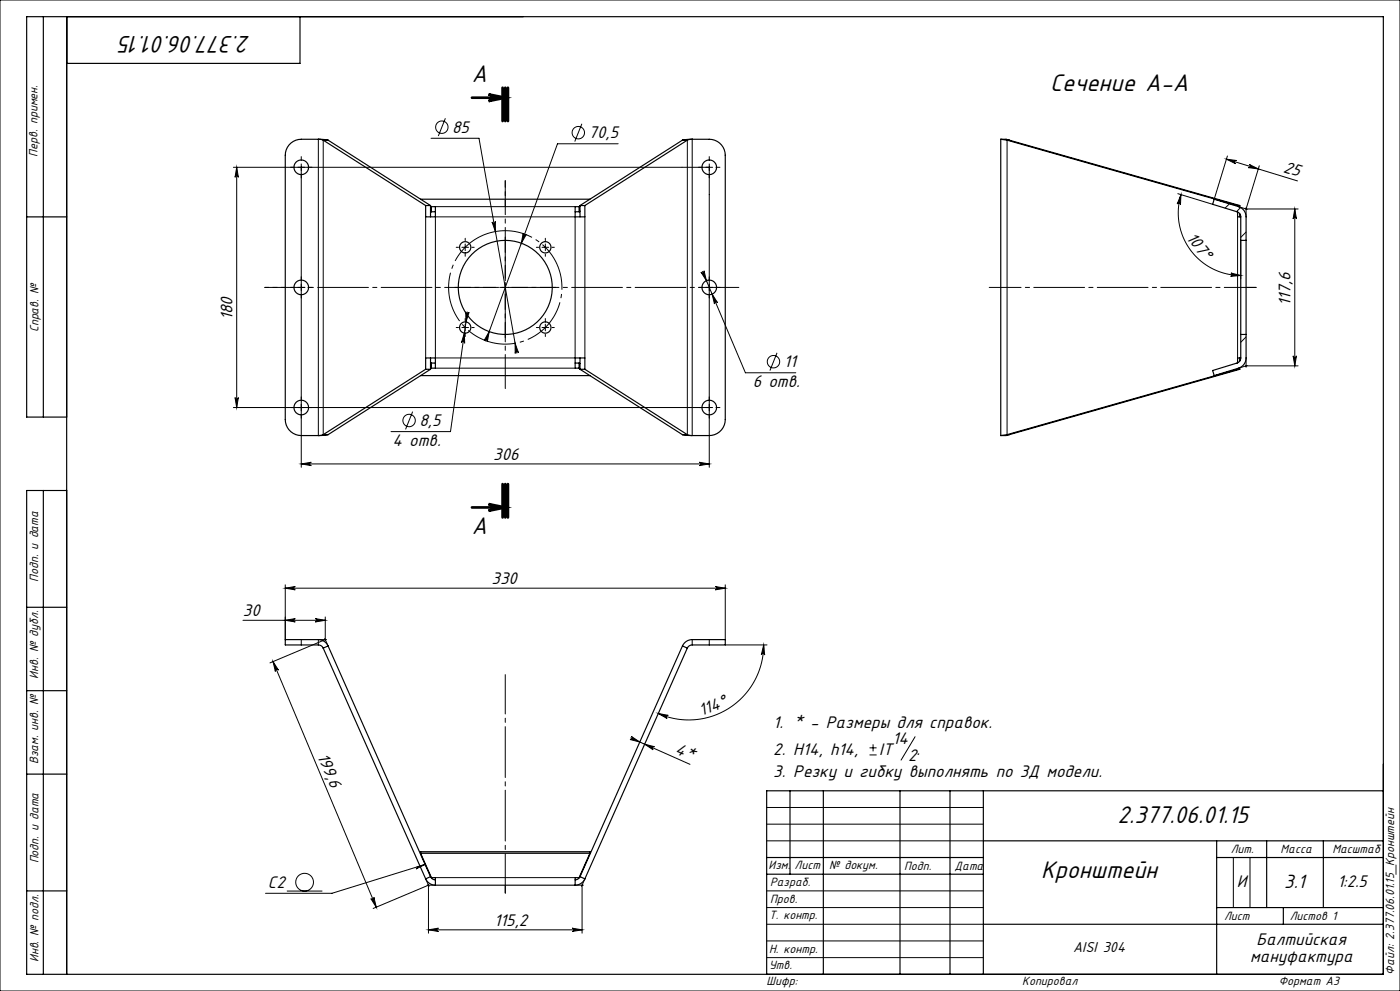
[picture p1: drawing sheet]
<svg xmlns="http://www.w3.org/2000/svg" width="420mm" height="297mm" viewBox="0 0 420 297" stroke-linecap="round" stroke-linejoin="round" font-family="sans-serif">
<g fill="none" stroke="#000" stroke-width=".3">
<path d="M0 0h420v297h-420zM133.6 35.5l-2.1 5.3M174.6 37.1l-2.2 5.3M71 50.1v72M71 50.1l.5 3a.5 .5 0 0 0-.5-.4 .5 .5 0 0 0-.5 .4zM90.4 49.1v90.9M95.5 41.7v88.8M97 42v88.3M129.3 41.4h14.4l11.4 64.4M185.4 43.1h-18.2l-21.5 59.1M206.2 42v88.3M207.7 41.7v88.8"/>
<path d="M212.8 49.1v90.9M213.8 50.1h-143.8M302.1 42v88.3M353.3 58l10.5 3.2M354.3 58.3l-.2 3.1a.5 .5 0 0 0-.4-.6 .5 .5 0 0 0-.5 .4zM354.3 58.3a18.7 18.7 0 0 0 17.9 24.3M367.9 47.7l21.3 6.5M367.9 47.7l3 .4a.5 .5 0 0 0-.6 .3 .5 .5 0 0 0 .4 .7zM368.2 46.7l-3.9 13M374.8 49.3l2.7 1.3-3-.4a.5 .5 0 0 0 .6-.3 .5 .5 0 0 0-.3-.6zM377.8 49.7l-4 12.9h15.6M127.7 65v42.3"/>
<path d="M130.6 65h41.9v42.3h-41.9zM130.6 61.9h41.9M138.6 74.1h2M139.6 73.1v2M147.6 66.5a.5 .5 0 0 0 .6 .4 .5 .5 0 0 0 .4-.5v3zM157 69.9a.5 .5 0 0 0 .3 .6 .5 .5 0 0 0 .6-.3l-1.5 2.7zM162.6 74.1h2M163.6 73.1v2M175.5 65v42.3M368.8 61.1l-1.3 1.3M371.3 65v42.3M371.6 61.9l2.6 .8"/>
<path d="M372.2 62.2l-1.2 1.2M372.2 72v11.6M373.8 69.5l-1.6 1.6M373.8 62.2v2.8M388.4 62.6l.5 3a.5 .5 0 0 0-.5-.4 .5 .5 0 0 0-.5 .4zM388.4 62.6v47M89.4 86.1h2M138.6 98.2h2M139.3 99.8l.1 3.1a.5 .5 0 0 0-.4-.6 .5 .5 0 0 0-.6 .4zM139.6 97.2v2M139.7 93.4a.5 .5 0 0 0 .5 .6 .5 .5 0 0 0 .5-.4l-.9 2.9zM140.2 93.5l-5.1 35.8h-17.8"/>
<path d="M146.8 99.4l-.6 3a.5 .5 0 0 0-.3-.6 .5 .5 0 0 0-.6 .2zM150.6 86.1h2M151.6 85.1v2M162.6 98.2h2M163.6 97.2v2M210.3 81.5a.5 .5 0 0 0 .6 .3 .5 .5 0 0 0 .3-.6l.7 2.9zM210.8 81.3l12.8 30.4h15.1M211.8 86.1h2M213.6 88.2l1.7 2.5a.5 .5 0 0 0-.7-.2 .5 .5 0 0 0-.3 .6zM369.3 81.8l2.9 .8-3 .2a.5 .5 0 0 0 .5-.4 .5 .5 0 0 0-.4-.6zM70.5 119.1a.5 .5 0 0 0 .5 .5 .5 .5 0 0 0 .5-.5l-.5 3zM130.6 110.3h41.9"/>
<path d="M154.5 102.9l1 2.8a.5 .5 0 0 0-.5-.3 .5 .5 0 0 0-.4 .5zM233.1 105.7l-2.1 5.4M373.8 101l-1.6 1.6M373.8 107.3v2.7M373.8 109.6h15.6M374.2 109.5l-2.6 .8M387.9 106.6a.5 .5 0 0 0 .5 .5 .5 .5 0 0 0 .5-.5l-.5 3zM90.4 139h122.4M90.4 139l3-.5a.5 .5 0 0 0-.5 .5 .5 .5 0 0 0 .5 .5zM123.8 123.4l-2.1 5.3M209.8 138.5l3 .5-3 .5a.5 .5 0 0 0 .5-.5 .5 .5 0 0 0-.5-.5zM213.8 122.1h-143.8"/>
<path d="M85.6 176.3l3-.5a.5 .5 0 0 0-.5 .5 .5 .5 0 0 0 .5 .5zM85.6 175.3v16.4M85.6 176.3h132M214.6 175.8l3 .5-3 .5a.5 .5 0 0 0 .5-.5 .5 .5 0 0 0-.5-.5zM217.6 175.3v16.4M72.9 185.9h24.7M81.9 198.3l31 73.6M81.9 198.3l1.6 2.5a.5 .5 0 0 0-.6-.2 .5 .5 0 0 0-.3 .6zM85.6 185.9l3-.5a.5 .5 0 0 0-.5 .5 .5 .5 0 0 0 .5 .5zM90.4 191.7v1.6M94.6 185.4l3 .5-3 .5a.5 .5 0 0 0 .5-.5 .5 .5 0 0 0-.5-.5zM97.4 191.3l1 2.3"/>
<path d="M97.6 184.9v6.8l-16.6 7M98 191.7h-2.5v1.6M207.7 191.7v1.6M212.8 191.7v1.6M217.6 193.3h12.5M229.1 193.3l.3 3a.5 .5 0 0 0-.5-.5 .5 .5 0 0 0-.5 .4zM229.1 193.3a22.5 22.5 0 0 1-31.6 20.5M197.5 213.8l3 .6a.5 .5 0 0 0-.6 .3 .5 .5 0 0 0 .2 .6zM189.2 221.2l17.8 7.9M189.4 220.7l2.5 1.7-2.9-.8a.5 .5 0 0 0 .6-.2 .5 .5 0 0 0-.2-.7zM193.4 223l2.9 .8a.5 .5 0 0 0-.6 .3 .5 .5 0 0 0 .2 .6zM260.9 226.3h2.1"/>
<path d="M260.9 224.1h2.1M261.9 223.1v2.1M274.5 220.8l-4.2 7M125.1 259.8l2.4-.7-2.7 1.3zM127.5 259.1l-27.9 8.6h-20M230 242h65M230 247h65M230 252h65M370 257v15M375 257v15M86.1 267.1h10.6M111.2 269.3a.5 .5 0 0 0 .7 .3 .5 .5 0 0 0 .3-.7l.7 3z"/>
<path d="M112 272.3l16.5-7v14.4M127.7 263.4l1 2.3M128.1 265.3h2.5M128.5 278.7l3-.5a.5 .5 0 0 0-.4 .5 .5 .5 0 0 0 .4 .5zM128.5 278.7h46.1M130.6 263h41.9M171.6 278.2l3 .5-3 .5a.5 .5 0 0 0 .5-.5 .5 .5 0 0 0-.5-.5zM172.5 265.3h2.5M174.6 265.3v14.4M175.5 263.4l-1 2.3M230 277h65M230 272h65"/>
<path d="M230 267h65M230 287h65M230 282h65"/>
<circle cx="132.6" cy="38.1" r="1.86"/>
<circle cx="173.5" cy="39.8" r="1.86"/>
<circle cx="232" cy="108.4" r="1.86"/>
<circle cx="122.7" cy="126" r="1.86"/>
<circle cx="91.4" cy="264.4" r="2.66"/>
</g>
<path d="M146.6 28.3l5 1-5 1a1 1 0 0 0 .9-1 1 1 0 0 0-.9-1zM146.6 151.1l5 1-5 1a1 1 0 0 0 .9-1 1 1 0 0 0-.9-1z" fill="none" stroke="#000" stroke-width=".8" stroke-linecap="butt"/>
<path d="M146.6 69.9a17 17 0 0 0-6.9 28.4 17 17 0 0 0 28.3-7.6 17 17 0 0 0-20.3-21.1l-1.1 .3" fill="none" stroke="#000" stroke-width=".3" stroke-dasharray="15.2 1.3 1.3 1.3" stroke-dashoffset="1.8" stroke-linecap="butt"/>
<g fill="none" stroke="#000" stroke-width=".3" stroke-dasharray="15.2 1.3 1.3 1.3">
<path d="M88.4 50.1h-1.2M90.4 52.1v1.2M90.4 48.1v-1.2M92.4 50.1h1.2M210.8 50.1h-1.2M212.8 52.1v1.2M212.8 48.1v-1.2M214.8 50.1h1.2M137.6 74.1h-.7M139.6 76.1v.7M139.6 72.1v-.7M141.6 74.1h.7"/>
<path d="M161.6 74.1h-.7M163.6 76.1v.7M163.6 72.1v-.7M165.6 74.1h.7M88.4 86.1h-1.2M90.4 88.1v1.2M90.4 84.1v-1.2M92.4 86.1h1.2M137.6 98.2h-.7M139.6 96.2v-.7M141.6 98.2h.7M161.6 98.2h-.7"/>
<path d="M163.6 96.2v-.7M165.6 98.2h.7M210.8 86.1h-1.2M212.8 88.1v1.2M212.8 84.1v-1.2M214.8 86.1h1.2M373.8 86.1h3M139.6 100.2v.7M163.6 100.2v.7M88.4 122.1h-1.2M90.4 124.1v1.2M90.4 120.1v-1.2"/>
<path d="M92.4 122.1h1.2M210.8 122.1h-1.2M212.8 124.1v1.2M212.8 120.1v-1.2M214.8 122.1h1.2M151.6 265.3v2.4"/>
</g>
<path d="M149.6 86.1h-13.1M151.6 88.1v13.1M151.6 84.1v-13.1M153.6 86.1h13.1" fill="none" stroke="#000" stroke-width=".3" stroke-dasharray="15.2 1.3 1.3 1.3" stroke-dashoffset="10.6"/>
<path d="M141.6 29.3h10M150.8 26.3v10M151.6 26.3v10M152.4 26.3v10M141.6 152.1h10M150.8 145.1v10M151.6 145.1v10M152.4 145.1v10z" fill="none" stroke="#000" stroke-width=".8"/>
<path d="M85.6 86.1h-6.2" fill="none" stroke="#000" stroke-width=".3" stroke-dasharray="15.2 1.3 1.3 1.3" stroke-dashoffset="14.1"/>
<path d="M79.4 86.1h142.3" fill="none" stroke="#000" stroke-width=".3" stroke-dasharray="15.2 1.3 1.3 1.3" stroke-dashoffset="3.2"/>
<path d="M151.6 61.9v-7.8" fill="none" stroke="#000" stroke-width=".3" stroke-dasharray="15.2 1.3 1.3 1.3" stroke-dashoffset="13.3"/>
<path d="M151.6 54.1v62.4" fill="none" stroke="#000" stroke-width=".3" stroke-dasharray="15.2 1.3 1.3 1.3" stroke-dashoffset="5"/>
<path d="M151.6 267.7v-65.5" fill="none" stroke="#000" stroke-width=".3" stroke-dasharray="15.2 1.3 1.3 1.3" stroke-dashoffset="3.4"/>
<path d="M376.8 86.1h-80" fill="none" stroke="#000" stroke-width=".3" stroke-dasharray="15.2 1.3 1.3 1.3" stroke-dashoffset="5.7"/>
<g fill="none" stroke="#000" stroke-width=".35">
<path d="M13 5v120M20 5v287M90 5v14h-70M95.5 41.7l1.5 .3M95.5 41.7h-5.1a4.8 4.8 0 0 0-4.8 4.8v79.2a4.8 4.8 0 0 0 4.8 4.8h5.1M95.5 41.7l2.9 .3M97 42l30.7 19.6M97 42h1.4M98.4 42l30.8 19.6M126.2 59.7h50.8M204.7 42l3-.3-1.5 .3M204.7 42h1.5"/>
<path d="M204.7 42l-30.7 19.6M206.2 42l-30.7 19.6M207.6 41.7h5.2a4.8 4.8 0 0 1 4.8 4.8v79.2a4.8 4.8 0 0 1-4.8 4.8h-5.1M300.2 41.7l1.9 .3M300.2 41.7h1.6l1 .3M300.2 41.7v88.8M302.1 42h.7M302.1 42l69.2 19.6M302.8 42l69.1 19.6M8 65h12M127.7 61.6v3.4h2.9v-3.1h-1.2M129.2 61.6h-1.5"/>
<path d="M129.2 61.6v3.4M129.2 63.3l.2 .2M129.2 61.7l.2 .2M129.4 61.9v1.6M129.4 63.5h1.2M172.5 63.5h1.2M173.7 61.9v1.6M174 61.6v3.4M174 61.6h1.5M174 63.3l-.3 .2M174 61.7l-.3 .2M175.5 61.6v3.4h-3v-3.1h1.2"/>
<path d="M371.3 63.5v1.5h.9M371.3 61.6h.6M371.3 61.6v.2M371.9 61.6v.5M371.9 64.1v.9M372.2 72v28.2M372.2 65a1.6 1.6 0 0 0-1.1-1.5l-7.3-2.3 .5-1.5 7.3 2.2a3.2 3.2 0 0 1 2.2 3.1v7M372.2 72h1.6M372.2 65v7M373.8 72v28.2M126.2 112.6h50.8M127.7 110.7l-30.7 19.6"/>
<path d="M127.7 110.7h1.5M129.2 107.3v3.4M129.2 110.7l-30.8 19.6M129.4 110.3h1.2v-3h-2.9v3.4M129.4 108.8h1.2M129.4 108.8l-.2 .2M129.4 108.8v1.5M129.4 110.3l-.2 .2M172.5 108.8h1.2M173.7 110.3h-1.2v-3h3v3.4M173.7 108.8v1.5M173.7 108.8l.3 .2"/>
<path d="M173.7 110.3l.3 .2M174 110.7h1.5M174 107.3v3.4M174 110.7l30.7 19.6M175.5 110.7l30.7 19.6M371.3 110.7h.6M371.3 110.7l-69.2 19.6M371.3 110.4v.3M371.9 110.7l-69.1 19.6M371.9 107.3v.9M371.9 110.2v.5M372.2 107.3h-.9v1.4"/>
<path d="M372.2 100.2h1.6M372.2 100.2v7.1M373.8 100.2v7.1a3.2 3.2 0 0 1-2.2 3l-7.3 2.3-.5-1.6 7.3-2.2a1.6 1.6 0 0 0 1.1-1.5M20 125h-12v-120h407v287h-407v-145h12M97 130.3l-1.5 .2M97 130.3h1.4M98.4 130.3l-2.9 .2M204.7 130.3l3 .2M204.7 130.3h1.5M206.2 130.3l1.5 .2M302.1 130.3l-1.9 .2M302.1 130.3h.7"/>
<path d="M302.8 130.3l-1 .2h-1.6M13 147v145M8 182h12M97 194.2l30.7 69.2M98.4 193.6a3.2 3.2 0 0 0-2.9-1.9h-9.9v1.6h9.9l.9 .2 .6 .7M98.4 193.6l30.8 69.1M98.4 193.6l-1.4 .6M204.7 193.6a3.2 3.2 0 0 1 3-1.9h9.9v1.6h-9.9l-.9 .2-.6 .7M204.7 193.6l-30.7 69.1M204.7 193.6l1.5 .6M206.2 194.2l-30.7 69.2M8 207h12"/>
<path d="M8 232h12M237 237v25M247 237v55M270 237v55M285 237v55M295 237v55M415 237h-185v55M126.2 255.7l3.2 7.3h1.2v2.3M126.2 255.7h50.8M126.2 255.7v-.4h50.8v.4M177 255.7l-3.3 7.3h-1.2v2.3M230 257h65"/>
<path d="M295 252h120M365 252v40M365 257h50M380 252v20M397 252v20M8 267h12M127.7 263.4a3.2 3.2 0 0 0 2.9 1.9M129.2 262.7a1.6 1.6 0 0 0 1.4 1M129.2 262.7l-1.5 .7M130.6 265.3h41.9M174 262.7a1.6 1.6 0 0 1-1.5 1M174 262.7l1.5 .7"/>
<path d="M175.5 263.4a3.2 3.2 0 0 1-3 1.9M230 262h65M295 277h120M365 272h50M385 272v5"/>
<circle cx="90.4" cy="50.1" r="2.2"/>
<circle cx="212.8" cy="50.1" r="2.2"/>
<circle cx="139.6" cy="74.1" r="1.7"/>
<circle cx="163.6" cy="74.1" r="1.7"/>
<circle cx="90.4" cy="86.1" r="2.2"/>
<circle cx="139.6" cy="98.2" r="1.7"/>
<circle cx="151.6" cy="86.1" r="14.1"/>
<circle cx="163.6" cy="98.2" r="1.7"/>
<circle cx="212.8" cy="86.1" r="2.2"/>
<circle cx="90.4" cy="122.1" r="2.2"/>
<circle cx="212.8" cy="122.1" r="2.2"/>
</g>
<g fill="#000">
<path d="M125.1 259.8l2.4-.7-2.7 1.3z"/>
<path d="M146.6 28.3l5 1-5 1a1 1 0 0 0 .9-1 1 1 0 0 0-.9-1zM146.6 151.1l5 1-5 1a1 1 0 0 0 .9-1 1 1 0 0 0-.9-1z"/>
<path d="M71 50.1l.5 3a.5 .5 0 0 0-.5-.4 .5 .5 0 0 0-.5 .4zM70.5 119.1a.5 .5 0 0 0 .5 .5 .5 .5 0 0 0 .5-.5l-.5 3z"/>
<path d="M374.8 49.3l2.7 1.3-3-.4a.5 .5 0 0 0 .6-.3 .5 .5 0 0 0-.3-.6zM367.9 47.7l3 .4a.5 .5 0 0 0-.6 .3 .5 .5 0 0 0 .4 .7z"/>
<path d="M354.3 58.3l-.2 3.1a.5 .5 0 0 0-.4-.6 .5 .5 0 0 0-.5 .4zM369.3 81.8l2.9 .8-3 .2a.5 .5 0 0 0 .5-.4 .5 .5 0 0 0-.4-.6z"/>
<path d="M388.4 62.6l.5 3a.5 .5 0 0 0-.5-.4 .5 .5 0 0 0-.5 .4zM387.9 106.6a.5 .5 0 0 0 .5 .5 .5 .5 0 0 0 .5-.5l-.5 3z"/>
<path d="M146.8 99.4l-1.5 2.6a.5 .5 0 0 1 .6-.2 .5 .5 0 0 1 .3 .6zM157 69.9l-.6 3 1.5-2.7a.5 .5 0 0 1-.6 .3 .5 .5 0 0 1-.3-.6zM139.7 93.4l.1 3.1 .9-2.9a.5 .5 0 0 1-.5 .4 .5 .5 0 0 1-.5-.6zM139.3 99.8l-.9 2.9a.5 .5 0 0 1 .6-.4 .5 .5 0 0 1 .4 .6zM210.3 81.5l1.6 2.6-.7-2.9a.5 .5 0 0 1-.3 .6 .5 .5 0 0 1-.6-.3zM213.6 88.2l.7 2.9a.5 .5 0 0 1 .3-.6 .5 .5 0 0 1 .7 .2z"/>
<path d="M90.4 139l3-.5a.5 .5 0 0 0-.5 .5 .5 .5 0 0 0 .5 .5zM209.8 138.5l3 .5-3 .5a.5 .5 0 0 0 .5-.5 .5 .5 0 0 0-.5-.5zM154.5 102.9l.1 3a.5 .5 0 0 1 .4-.5 .5 .5 0 0 1 .5 .3zM147.6 66.5l1 2.9v-3a.5 .5 0 0 1-.4 .5 .5 .5 0 0 1-.6-.4z"/>
<path d="M85.6 176.3l3-.5a.5 .5 0 0 0-.5 .5 .5 .5 0 0 0 .5 .5zM214.6 175.8l3 .5-3 .5a.5 .5 0 0 0 .5-.5 .5 .5 0 0 0-.5-.5z"/>
<path d="M94.6 185.4l3 .5-3 .5a.5 .5 0 0 0 .5-.5 .5 .5 0 0 0-.5-.5zM85.6 185.9l3-.5a.5 .5 0 0 0-.5 .5 .5 .5 0 0 0 .5 .5z"/>
<path d="M81.9 198.3l1.6 2.5a.5 .5 0 0 0-.6-.2 .5 .5 0 0 0-.3 .6zM111.2 269.3a.5 .5 0 0 0 .7 .3 .5 .5 0 0 0 .3-.7l.7 3z"/>
<path d="M197.5 213.8l3 .6a.5 .5 0 0 0-.6 .3 .5 .5 0 0 0 .2 .6zM229.1 193.3l.3 3a.5 .5 0 0 0-.5-.5 .5 .5 0 0 0-.5 .4z"/>
<path d="M189.4 220.7l2.5 1.7-2.9-.8a.5 .5 0 0 0 .6-.2 .5 .5 0 0 0-.2-.7zM193.4 223l2.9 .8a.5 .5 0 0 0-.6 .3 .5 .5 0 0 0 .2 .6z"/>
<path d="M128.5 278.7l3-.5a.5 .5 0 0 0-.4 .5 .5 .5 0 0 0 .4 .5zM171.6 278.2l3 .5-3 .5a.5 .5 0 0 0 .5-.5 .5 .5 0 0 0-.5-.5z"/>
</g>
<g font-size="8">
<text x="75.1" y="10.7" transform="rotate(-180 75.1 10.7)">2.377.06.01.15</text>
<text x="141.6" y="24.5">A</text>
<text x="315.1" y="27.3">Сечение A-A</text>
<text x="141.6" y="159.9">A</text>
<text x="335.3" y="246.6">2.377.06.01.15</text>
<text x="312.3" y="263.1">Кронштейн</text>
</g>
<text font-size="6.4" x="385.3" y="266">3.1</text>
<g font-size="5.6">
<text x="135.6" y="39.8">85</text>
<text x="176.6" y="41.5">70,5</text>
<text x="384.8" y="51.5" transform="rotate(17 384.8 51.5)">25</text>
<text x="355.8" y="71.2" transform="rotate(52 355.8 71.2)">107°</text>
<text x="69.8" y="95.9" transform="rotate(-90 69.8 95.9)">180</text>
<text x="387.2" y="91.7" transform="rotate(-90 387.2 91.7)">117,6</text>
<text x="235.1" y="110.1">11</text>
<text x="225.8" y="116.1">6 отв.</text>
<text x="125.8" y="127.7">8,5</text>
<text x="117.7" y="133.7">4 отв.</text>
<text x="148" y="137.8">306</text>
<text x="147.5" y="175">330</text>
<text x="72.9" y="184.6">30</text>
<text x="210.4" y="214.6" transform="rotate(-22 210.4 214.6)">114°</text>
<text x="232" y="218.1">1. * - Размеры для справок.</text>
<text x="95.2" y="226.5" transform="rotate(67 95.2 226.5)">199,6</text>
<text x="202.2" y="225.6" transform="rotate(24 202.2 225.6)">4*</text>
<text x="232" y="226.2">2. Н14, h14,</text>
<text x="263.7" y="226.2">IT</text>
<text x="267.7" y="223">14</text>
<text x="272.4" y="227.9">2</text>
<text x="275" y="226.2">.</text>
<text x="232" y="232.8">3. Резку и гибку выполнять по 3Д модели.</text>
<text x="80.4" y="266.1">C2</text>
<text x="371.1" y="265.7">И</text>
<text x="401.2" y="265.8">1:2.5</text>
<text x="148.3" y="277.4">115,2</text>
<text x="377" y="283.3">Балтийская</text>
<text x="375" y="288.2">мануфактура</text>
</g>
<text font-size="4.8" x="321.9" y="285.4">AISI 304</text>
<g font-size="4">
<text x="11.3" y="46.9" transform="rotate(-90 11.3 46.9)">Перв. примен.</text>
<text x="11.5" y="99.6" transform="rotate(-90 11.5 99.6)">Справ. №</text>
<text x="11.4" y="174.4" transform="rotate(-90 11.4 174.4)">Подп. и дата</text>
<text x="11.5" y="203.4" transform="rotate(-90 11.5 203.4)">Инв. № дубл.</text>
<text x="11.5" y="229" transform="rotate(-90 11.5 229)">Взам. инв. №</text>
<text x="369.2" y="255.6">Лит.</text>
<text x="384.2" y="255.6">Масса</text>
<text x="399.7" y="255.6">Масштаб</text>
<text x="11.5" y="258.8" transform="rotate(-90 11.5 258.8)">Подп. и дата</text>
<text x="230.6" y="260.5">Изм.</text>
<text x="238.4" y="260.5">Лист</text>
<text x="248.7" y="260.5">№ докум.</text>
<text x="271.3" y="260.6">Подп.</text>
<text x="286.4" y="260.6">Дата</text>
<text x="231" y="265.6">Разраб.</text>
<text x="230.7" y="275.4">Т. контр.</text>
<text x="231" y="270.8">Пров.</text>
<text x="367.2" y="275.6">Лист</text>
<text x="386.9" y="275.6">Листов 1</text>
<text x="230.7" y="285.6">Н. контр.</text>
<text x="11.5" y="288.4" transform="rotate(-90 11.5 288.4)">Инв. № подл.</text>
<text x="230.7" y="290.4">Утв.</text>
<text x="418.3" y="292.1" transform="rotate(-90 418.3 292.1)">Файл: 2.377.06.01.15_Кронштейн</text>
<text x="230" y="295.3">Шифр:</text>
<text x="306.7" y="295.3">Копировал</text>
<text x="383.6" y="295.1">Формат A3</text>
</g>
</svg>
